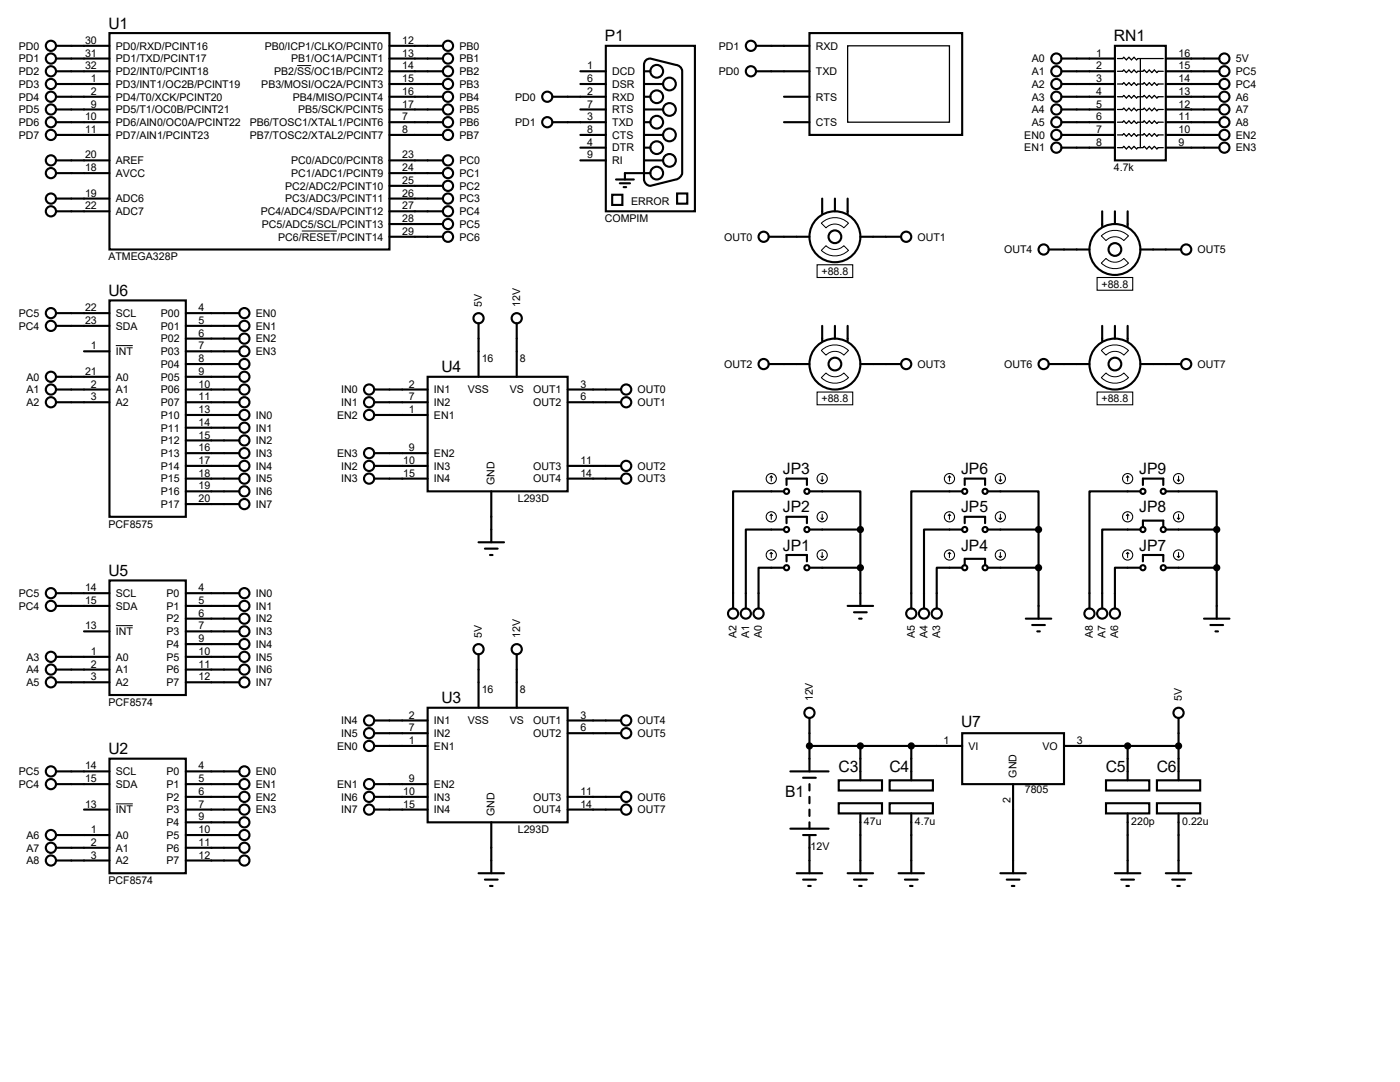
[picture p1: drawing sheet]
<svg xmlns="http://www.w3.org/2000/svg" width="279mm" height="216mm" viewBox="0 0 279 216" stroke-linecap="round" stroke-linejoin="round" font-family="sans-serif">
<g fill="none" stroke="#000" stroke-width=".42">
<path d="M11.2 9.1h10.6M11.2 11.7h10.6M11.2 14.2h10.6M11.2 16.8h10.6M11.2 19.3h10.6M21.8 6.6h55.9v43.2h-55.9zM77.7 9.1h10.7M77.7 11.7h10.7M77.7 14.2h10.7M77.7 16.8h10.7M77.7 19.3h10.7M110.2 19.3h10.7"/>
<path d="M115.8 14.2h5.1M115.8 16.8h5.1M120.9 9.1h17.8v33.1h-17.8zM128.5 14.2h1.3M128.5 16.8h3.8M128.5 19.3h1.3M129 11.9l.8-.2 5.1 1.3a1.37 1.37 0 0 1 1.2 1.2v20.3a1.61 1.61 0 0 1-1.2 1.3l-5.1 1.3a1.35 1.35 0 0 1-1.3-1.3v-22.8l.1-.5zM150.9 9.1h10.6M150.9 14.2h10.6M156.5 19.3h5M161.5 6.6h30.5v20.3h-30.5zM211.8 11.7h10.7"/>
<path d="M211.8 14.2h10.7M211.8 16.8h10.7M211.8 19.3h10.7M222.5 9.1h10.2v22.9h-10.2zM232.7 11.7h10.6M232.7 14.2h10.6M232.7 16.8h10.6M232.7 19.3h10.6M11.2 21.8h10.6M11.2 24.4h10.6M11.2 26.9h10.6M11.2 39.6h10.6"/>
<path d="M11.2 32h10.6M11.2 34.5h10.6M77.7 21.8h10.7M77.7 24.4h10.7M77.7 26.9h10.7M77.7 39.6h10.7M77.7 32h10.7M77.7 34.5h10.7M77.7 37.1h10.7M110.2 24.4h10.7M115.8 21.8h5.1M115.8 26.9h5.1"/>
<path d="M115.8 32h5.1M115.8 29.5h5.1M122.2 38.9h2v2h-2zM122.9 35.8h3.6M123.7 36.6h2M124.5 37.3h.5M128.5 21.8h3.8M128.5 24.4h1.3M128.5 26.9h3.8M128.5 32h3.8M128.5 29.5h1.3M129.8 34.5h-5.1v1.3"/>
<path d="M135.1 38.6h2.1v2h-2.1zM156.5 24.4h5M164.1 39.6v3.1M166.6 39.6v2.6M169.2 39.6v3.1M211.8 21.8h10.7M211.8 24.4h10.7M211.8 26.9h10.7M211.8 29.5h10.7M232.7 21.8h10.6M232.7 24.4h10.6M232.7 26.9h10.6"/>
<path d="M232.7 29.5h10.6M11.2 42.2h10.6M21.8 59.9h15.3v43.2h-15.3zM77.7 42.2h10.7M77.7 44.7h10.7M77.7 47.2h10.7M153.4 47.2h8.1M171.7 47.2h8.1M209.3 49.8h8.1M220 42.2v3M222.5 42.2v2.5M225 42.2v3"/>
<path d="M227.6 49.8h8.1M11.2 75.2h10.6M11.2 77.7h10.6M11.2 62.5h10.6M11.2 65h10.6M16.8 70.1h5M37.1 75.2h10.7M37.1 77.7h10.7M37.1 62.5h10.7M37.1 65h10.7M37.1 72.6h10.7M37.1 67.6h10.7"/>
<path d="M37.1 70.1h10.7M74.7 77.7h10.6M85.3 75.2h28v22.8h-28zM95.5 64.5v10.7M103.1 64.5v10.7M113.3 77.7h10.7M153.4 72.6h8.1M164.1 65v3.1M166.6 65v2.6M169.2 65v3.1M171.7 72.6h8.1M209.3 72.6h8.1"/>
<path d="M220 65v3.1M222.5 65v2.6M225 65v3.1M227.6 72.6h8.1M11.2 80.3h10.6M37.1 80.3h10.7M37.1 82.8h10.7M37.1 85.3h10.7M37.1 87.9h10.7M37.1 90.4h10.7M37.1 93h10.7M37.1 95.5h10.7"/>
<path d="M37.1 98h10.7M74.7 80.3h10.6M74.7 82.8h10.6M74.7 90.4h10.6M74.7 93h10.6M74.7 95.5h10.6M98 98v10.2M113.3 80.3h10.7M113.3 93h10.7M113.3 95.5h10.7M156.5 98h-10.2v23.4M157 96.8v-1.3h4v1.3"/>
<path d="M161.5 98h10.2v7.7M192 98h-10.1v23.4M192.5 96.8v-1.3h4.1v1.3M197.1 98h10.2v7.7M227.6 98h-10.2v23.4M228.1 96.8v-1.3h4.1v1.3M232.7 98h10.1v7.7M11.2 118.4h10.6M21.8 115.8h15.3v22.9h-15.3zM37.1 118.4h10.7M37.1 100.6h10.7M95.5 108.2h5.1"/>
<path d="M96.8 109.5h2.5M97.8 110.7h.5M156.5 113.3h-5.1v8.1M156.5 105.7h-7.7v15.7M157 104.4v-1.3h4v1.3M157 112v-1.3h4v1.3M161.5 113.3h10.2M161.5 105.7h10.2M171.7 105.7v15.2M192 113.3h-5.1v8.1M192 105.7h-7.6v15.7M192.5 104.4v-1.3h4.1v1.3"/>
<path d="M192.5 112.8v-1.3h4.1v1.3M197.1 113.3h10.2M197.1 105.7h10.2M207.3 105.7v17.7M227.6 113.3h-5.1v8.1M227.6 105.7h-7.6v15.7M228.1 112v-1.3h4.1v1.3M228.1 105.2v-1.3h4.1v1.3M232.7 113.3h10.1M232.7 105.7h10.1M242.8 105.7v17.7M11.2 120.9h10.6"/>
<path d="M11.2 131.1h10.6M11.2 133.6h10.6M11.2 136.1h10.6M16.8 126h5M37.1 120.9h10.7M37.1 131.1h10.7M37.1 133.6h10.7M37.1 136.1h10.7M37.1 123.4h10.7M37.1 126h10.7M37.1 128.5h10.7M95.5 130.6v10.6"/>
<path d="M103.1 130.6v10.6M169.2 120.9h5M170.4 122.2h2.6M171.4 123.4h.6M204.7 123.4h5.1M206 124.7h2.5M207 126h.5M240.3 123.4h5.1M241.6 124.7h2.5M242.6 126h.5M11.2 153.9h10.6M11.2 156.5h10.6"/>
<path d="M21.8 151.4h15.3v22.8h-15.3zM37.1 153.9h10.7M37.1 156.5h10.7M37.1 159h10.7M74.7 156.5h10.6M74.7 159h10.6M74.7 143.8h10.6M74.7 146.3h10.6M74.7 148.8h10.6M85.3 141.2h28v22.9h-28zM113.3 159h10.7M113.3 143.8h10.7"/>
<path d="M113.3 146.3h10.7M157.7 153.9h7.7M160.3 155.2h2.5M161.5 148.8h30.5M161.5 143.3v10.6M161.5 156.5v1.2M161.5 159v1.3M167.4 155.7h8.6v2h-8.6zM171.7 148.8v6.9M177.5 155.7h8.7v2h-8.7zM181.9 148.8v6.9M192 146.3h20.3v10.2h-20.3z"/>
<path d="M202.2 156.5v17.7M212.3 148.8h22.9M220.7 155.7h8.7v2h-8.7zM225 148.8v6.9M230.9 155.7h8.6v2h-8.6zM235.2 143.3v12.4M11.2 166.6h10.6M11.2 169.2h10.6M11.2 171.7h10.6M16.8 161.5h5M37.1 166.6h10.7M37.1 169.2h10.7"/>
<path d="M37.1 171.7h10.7M37.1 161.5h10.7M37.1 164.1h10.7M74.7 161.5h10.6M95.5 174.2h5.1M96.8 175.5h2.5M97.8 176.8h.5M98 164.1v10.1M113.3 161.5h10.7M157.7 165.4h7.7M159 174.2h5.1M160.3 166.6h2.5"/>
<path d="M160.3 175.5h2.5M161.3 176.8h.5M161.5 161.5v1.3M161.5 164.1v1.3M161.5 166.6v7.6M167.4 160.3h8.6v2h-8.6zM169.2 174.2h5M170.4 175.5h2.6M171.4 176.8h.6M171.7 162.3v11.9M177.5 160.3h8.7v2h-8.7zM179.3 174.2h5.1"/>
<path d="M180.6 175.5h2.5M181.6 176.8h.5M181.9 162.3v11.9M199.6 174.2h5.1M200.9 175.5h2.6M201.9 176.8h.5M220.7 160.3h8.7v2h-8.7zM222.5 174.2h5.1M223.8 175.5h2.5M224.8 176.8h.5M225 162.3v11.9M230.9 160.3h8.6v2h-8.6z"/>
<path d="M232.7 174.2h5M233.9 175.5h2.6M234.9 176.8h.6M235.2 162.3v11.9"/>
<circle cx="10.2" cy="14.2" r="1.02"/>
<circle cx="10.2" cy="19.3" r="1.02"/>
<circle cx="10.2" cy="9.1" r="1.02"/>
<circle cx="10.2" cy="11.7" r="1.02"/>
<circle cx="10.2" cy="16.8" r="1.02"/>
<circle cx="89.4" cy="9.1" r="1.02"/>
<circle cx="89.4" cy="11.7" r="1.02"/>
<circle cx="89.4" cy="14.2" r="1.02"/>
<circle cx="89.4" cy="16.8" r="1.02"/>
<circle cx="89.4" cy="19.3" r="1.02"/>
<circle cx="109.2" cy="19.3" r="1.02"/>
<circle cx="131.1" cy="19.3" r="1.27"/>
<circle cx="131.1" cy="14.2" r="1.27"/>
<circle cx="133.6" cy="16.8" r="1.27"/>
<circle cx="149.9" cy="14.2" r="1.02"/>
<circle cx="149.9" cy="9.1" r="1.02"/>
<circle cx="210.8" cy="14.2" r="1.02"/>
<circle cx="210.8" cy="16.8" r="1.02"/>
<circle cx="210.8" cy="11.7" r="1.02"/>
<circle cx="210.8" cy="19.3" r="1.02"/>
<circle cx="244.3" cy="14.2" r="1.02"/>
<circle cx="244.3" cy="16.8" r="1.02"/>
<circle cx="244.3" cy="11.7" r="1.02"/>
<circle cx="244.3" cy="19.3" r="1.02"/>
<circle cx="10.2" cy="32" r="1.02"/>
<circle cx="10.2" cy="39.6" r="1.02"/>
<circle cx="10.2" cy="34.5" r="1.02"/>
<circle cx="10.2" cy="21.8" r="1.02"/>
<circle cx="10.2" cy="24.4" r="1.02"/>
<circle cx="10.2" cy="26.9" r="1.02"/>
<circle cx="89.4" cy="21.8" r="1.02"/>
<circle cx="89.4" cy="24.4" r="1.02"/>
<circle cx="89.4" cy="34.5" r="1.02"/>
<circle cx="89.4" cy="32" r="1.02"/>
<circle cx="89.4" cy="39.6" r="1.02"/>
<circle cx="89.4" cy="37.1" r="1.02"/>
<circle cx="89.4" cy="26.9" r="1.02"/>
<circle cx="109.2" cy="24.4" r="1.02"/>
<circle cx="131.1" cy="29.5" r="1.27"/>
<circle cx="131.1" cy="34.5" r="1.27"/>
<circle cx="131.1" cy="24.4" r="1.27"/>
<circle cx="133.6" cy="32" r="1.27"/>
<circle cx="133.6" cy="26.9" r="1.27"/>
<circle cx="133.6" cy="21.8" r="1.27"/>
<circle cx="210.8" cy="29.5" r="1.02"/>
<circle cx="210.8" cy="26.9" r="1.02"/>
<circle cx="210.8" cy="24.4" r="1.02"/>
<circle cx="210.8" cy="21.8" r="1.02"/>
<circle cx="244.3" cy="29.5" r="1.02"/>
<circle cx="244.3" cy="21.8" r="1.02"/>
<circle cx="244.3" cy="24.4" r="1.02"/>
<circle cx="244.3" cy="26.9" r="1.02"/>
<circle cx="10.2" cy="42.2" r="1.02"/>
<circle cx="89.4" cy="44.7" r="1.02"/>
<circle cx="89.4" cy="47.2" r="1.02"/>
<circle cx="89.4" cy="42.2" r="1.02"/>
<circle cx="152.4" cy="47.2" r="1.02"/>
<circle cx="166.6" cy="47.2" r="5.1"/>
<circle cx="166.6" cy="47.2" r="1.27"/>
<circle cx="180.8" cy="47.2" r="1.02"/>
<circle cx="208.3" cy="49.8" r="1.02"/>
<circle cx="222.5" cy="49.8" r="5.1"/>
<circle cx="222.5" cy="49.8" r="1.27"/>
<circle cx="236.7" cy="49.8" r="1.02"/>
<circle cx="10.2" cy="62.5" r="1.02"/>
<circle cx="10.2" cy="77.7" r="1.02"/>
<circle cx="10.2" cy="75.2" r="1.02"/>
<circle cx="10.2" cy="65" r="1.02"/>
<circle cx="48.8" cy="70.1" r="1.02"/>
<circle cx="48.8" cy="72.6" r="1.02"/>
<circle cx="48.8" cy="62.5" r="1.02"/>
<circle cx="48.8" cy="77.7" r="1.02"/>
<circle cx="48.8" cy="67.6" r="1.02"/>
<circle cx="48.8" cy="65" r="1.02"/>
<circle cx="48.8" cy="75.2" r="1.02"/>
<circle cx="73.7" cy="77.7" r="1.02"/>
<circle cx="95.5" cy="63.5" r="1.02"/>
<circle cx="103.1" cy="63.5" r="1.02"/>
<circle cx="125" cy="77.7" r="1.02"/>
<circle cx="152.4" cy="72.6" r="1.02"/>
<circle cx="166.6" cy="72.6" r="5.1"/>
<circle cx="166.6" cy="72.6" r="1.27"/>
<circle cx="180.8" cy="72.6" r="1.02"/>
<circle cx="208.3" cy="72.6" r="1.02"/>
<circle cx="222.5" cy="72.6" r="5.1"/>
<circle cx="222.5" cy="72.6" r="1.27"/>
<circle cx="236.7" cy="72.6" r="1.02"/>
<circle cx="10.2" cy="80.3" r="1.02"/>
<circle cx="48.8" cy="98" r="1.02"/>
<circle cx="48.8" cy="95.5" r="1.02"/>
<circle cx="48.8" cy="85.3" r="1.02"/>
<circle cx="48.8" cy="93" r="1.02"/>
<circle cx="48.8" cy="87.9" r="1.02"/>
<circle cx="48.8" cy="80.3" r="1.02"/>
<circle cx="48.8" cy="90.4" r="1.02"/>
<circle cx="48.8" cy="82.8" r="1.02"/>
<circle cx="73.7" cy="93" r="1.02"/>
<circle cx="73.7" cy="90.4" r="1.02"/>
<circle cx="73.7" cy="80.3" r="1.02"/>
<circle cx="73.7" cy="95.5" r="1.02"/>
<circle cx="73.7" cy="82.8" r="1.02"/>
<circle cx="125" cy="93" r="1.02"/>
<circle cx="125" cy="95.5" r="1.02"/>
<circle cx="125" cy="80.3" r="1.02"/>
<circle cx="157" cy="98" r=".51"/>
<circle cx="161" cy="98" r=".51"/>
<circle cx="192.5" cy="98" r=".51"/>
<circle cx="196.6" cy="98" r=".51"/>
<circle cx="228.1" cy="98" r=".51"/>
<circle cx="232.2" cy="98" r=".51"/>
<circle cx="10.2" cy="118.4" r="1.02"/>
<circle cx="48.8" cy="118.4" r="1.02"/>
<circle cx="48.8" cy="100.6" r="1.02"/>
<circle cx="157" cy="113.3" r=".51"/>
<circle cx="157" cy="105.7" r=".51"/>
<circle cx="161" cy="105.7" r=".51"/>
<circle cx="161" cy="113.3" r=".51"/>
<circle cx="192.5" cy="105.7" r=".51"/>
<circle cx="192.5" cy="113.3" r=".51"/>
<circle cx="196.6" cy="105.7" r=".51"/>
<circle cx="196.6" cy="113.3" r=".51"/>
<circle cx="228.1" cy="105.7" r=".51"/>
<circle cx="228.1" cy="113.3" r=".51"/>
<circle cx="232.2" cy="105.7" r=".51"/>
<circle cx="232.2" cy="113.3" r=".51"/>
<circle cx="10.2" cy="133.6" r="1.02"/>
<circle cx="10.2" cy="120.9" r="1.02"/>
<circle cx="10.2" cy="131.1" r="1.02"/>
<circle cx="10.2" cy="136.1" r="1.02"/>
<circle cx="48.8" cy="120.9" r="1.02"/>
<circle cx="48.8" cy="131.1" r="1.02"/>
<circle cx="48.8" cy="133.6" r="1.02"/>
<circle cx="48.8" cy="123.4" r="1.02"/>
<circle cx="48.8" cy="126" r="1.02"/>
<circle cx="48.8" cy="128.5" r="1.02"/>
<circle cx="48.8" cy="136.1" r="1.02"/>
<circle cx="95.5" cy="129.5" r="1.02"/>
<circle cx="103.1" cy="129.5" r="1.02"/>
<circle cx="146.3" cy="122.4" r="1.02"/>
<circle cx="148.8" cy="122.4" r="1.02"/>
<circle cx="151.4" cy="122.4" r="1.02"/>
<circle cx="181.9" cy="122.4" r="1.02"/>
<circle cx="184.4" cy="122.4" r="1.02"/>
<circle cx="186.9" cy="122.4" r="1.02"/>
<circle cx="217.4" cy="122.4" r="1.02"/>
<circle cx="220" cy="122.4" r="1.02"/>
<circle cx="222.5" cy="122.4" r="1.02"/>
<circle cx="10.2" cy="153.9" r="1.02"/>
<circle cx="10.2" cy="156.5" r="1.02"/>
<circle cx="48.8" cy="156.5" r="1.02"/>
<circle cx="48.8" cy="153.9" r="1.02"/>
<circle cx="48.8" cy="159" r="1.02"/>
<circle cx="73.7" cy="156.5" r="1.02"/>
<circle cx="73.7" cy="148.8" r="1.02"/>
<circle cx="73.7" cy="143.8" r="1.02"/>
<circle cx="73.7" cy="159" r="1.02"/>
<circle cx="73.7" cy="146.3" r="1.02"/>
<circle cx="125" cy="159" r="1.02"/>
<circle cx="125" cy="146.3" r="1.02"/>
<circle cx="125" cy="143.8" r="1.02"/>
<circle cx="161.5" cy="142.2" r="1.02"/>
<circle cx="235.2" cy="142.2" r="1.02"/>
<circle cx="10.2" cy="169.2" r="1.02"/>
<circle cx="10.2" cy="166.6" r="1.02"/>
<circle cx="10.2" cy="171.7" r="1.02"/>
<circle cx="48.8" cy="161.5" r="1.02"/>
<circle cx="48.8" cy="166.6" r="1.02"/>
<circle cx="48.8" cy="169.2" r="1.02"/>
<circle cx="48.8" cy="171.7" r="1.02"/>
<circle cx="48.8" cy="164.1" r="1.02"/>
<circle cx="73.7" cy="161.5" r="1.02"/>
<circle cx="125" cy="161.5" r="1.02"/>
</g>
<g fill="none" stroke="#000" stroke-width=".2">
<path d="M59.3 13.1h2.8M60.2 46.1h7M163.9 50l.9-1a2.46 2.46 0 0 0 3.6 0l.9 1a3.9 3.9 0 0 1-5.4 0zM163.9 44.5a3.9 3.9 0 0 1 5.4 0l-.9 1a2.46 2.46 0 0 0-3.6 0zM219.8 52.5l.9-.9a2.46 2.46 0 0 0 3.6 0l.9 .9a3.9 3.9 0 0 1-5.4 0zM219.8 47.1a3.9 3.9 0 0 1 5.4 0l-.9 .9a2.46 2.46 0 0 0-3.6 0zM23.1 69h3.4M163.9 75.4l.9-1a2.46 2.46 0 0 0 3.6 0l.9 1a3.9 3.9 0 0 1-5.4 0zM163.9 69.9a3.9 3.9 0 0 1 5.4 0l-.9 1a2.46 2.46 0 0 0-3.6 0zM219.8 75.4l.9-1a2.46 2.46 0 0 0 3.6 0l.9 1a3.9 3.9 0 0 1-5.4 0zM219.8 69.9a3.9 3.9 0 0 1 5.4 0l-.9 1a2.46 2.46 0 0 0-3.6 0zM23.1 124.8h3.4"/>
<path d="M23.1 160.4h3.4"/>
</g>
<g fill="none" stroke="#000" stroke-width=".21">
<path d="M163.1 52.8h7.1v2.6h-7.1zM218.9 55.4h7.2v2.5h-7.2zM163.1 78.2h7.1v2.6h-7.1zM218.9 78.2h7.2v2.6h-7.2zM153.9 95v1M153.9 95l-.2 .2M153.9 95l.3 .2M163.8 95.8l.3 .2M164.1 95v1M164.3 95.8l-.2 .2M189.5 95v1M189.5 95l-.3 .2"/>
<path d="M189.5 95l.2 .2M199.4 95.8l.2 .2M199.6 95v1M199.9 95.8l-.3 .2M225 95v1M225 95l-.2 .2M225 95l.3 .2M234.9 95.8l.3 .2M235.2 95v1M235.5 95.8l-.3 .2M153.9 110.2l-.2 .3M153.9 110.2l.3 .3"/>
<path d="M153.9 102.6v1M153.9 110.2v1.1M153.9 102.6l-.2 .3M153.9 102.6l.3 .3M163.8 111l.3 .3M163.8 103.4l.3 .2M164.1 102.6v1M164.1 110.2v1.1M164.3 111l-.2 .3M164.3 103.4l-.2 .2M189.5 110.2l-.3 .3M189.5 110.2l.2 .3"/>
<path d="M189.5 102.6v1M189.5 110.2v1.1M189.5 102.6l-.3 .3M189.5 102.6l.2 .3M199.4 111l.2 .3M199.4 103.4l.2 .2M199.6 102.6v1M199.6 110.2v1.1M199.9 111l-.3 .3M199.9 103.4l-.3 .2M225 110.2l-.2 .3M225 110.2l.3 .3"/>
<path d="M225 102.6v1M225 110.2v1.1M225 102.6l-.2 .3M225 102.6l.3 .3M234.9 111l.3 .3M234.9 103.4l.3 .2M235.2 102.6v1M235.2 110.2v1.1M235.5 111l-.3 .3M235.5 103.4l-.3 .2"/>
<circle cx="153.9" cy="95.5" r="1.02"/>
<circle cx="164.1" cy="95.5" r="1.02"/>
<circle cx="189.5" cy="95.5" r="1.02"/>
<circle cx="199.6" cy="95.5" r="1.02"/>
<circle cx="225" cy="95.5" r="1.02"/>
<circle cx="235.2" cy="95.5" r="1.02"/>
<circle cx="153.9" cy="103.1" r="1.02"/>
<circle cx="153.9" cy="110.7" r="1.02"/>
<circle cx="164.1" cy="103.1" r="1.02"/>
<circle cx="164.1" cy="110.7" r="1.02"/>
<circle cx="189.5" cy="110.7" r="1.02"/>
<circle cx="189.5" cy="103.1" r="1.02"/>
<circle cx="199.6" cy="103.1" r="1.02"/>
<circle cx="199.6" cy="110.7" r="1.02"/>
<circle cx="225" cy="110.7" r="1.02"/>
<circle cx="225" cy="103.1" r="1.02"/>
<circle cx="235.2" cy="103.1" r="1.02"/>
<circle cx="235.2" cy="110.7" r="1.02"/>
</g>
<path d="M169.2 9.1h20.3v15.3h-20.3zM223 11.7h1l.3-.3 .5 .5 .5-.5 .5 .5 .5-.5 .5 .5 .3-.2h5.1M223 16.8h1l.3-.3 .5 .5 .5-.5 .5 .5 .5-.5 .5 .5 .3-.2h1l.2-.3 .6 .5 .5-.5 .5 .5 .5-.5 .5 .5 .2-.2h1.1M223 14.2h1l.3-.2 .5 .5 .5-.5 .5 .5 .5-.5 .5 .5 .3-.3h1l.2-.2 .6 .5 .5-.5 .5 .5 .5-.5 .5 .5 .2-.3h1.1M223 19.3h1l.3-.3 .5 .6 .5-.6 .5 .6 .5-.6 .5 .6 .3-.3h1l.2-.3 .6 .6 .5-.6 .5 .6 .5-.6 .5 .6 .2-.3h1.1M227.6 11.7v17.8M223 21.8h1l.3-.2 .5 .5 .5-.5 .5 .5 .5-.5 .5 .5 .3-.3h1l.2-.2 .6 .5 .5-.5 .5 .5 .5-.5 .5 .5 .2-.3h1.1M223 24.4h1l.3-.3 .5 .5 .5-.5 .5 .5 .5-.5 .5 .5 .3-.2h1l.2-.3 .6 .5 .5-.5 .5 .5 .5-.5 .5 .5 .2-.2h1.1M223 26.9h1l.3-.2 .5 .5 .5-.5 .5 .5 .5-.5 .5 .5 .3-.3h1l.2-.2 .6 .5 .5-.5 .5 .5 .5-.5 .5 .5 .2-.3h1.1M223 29.5h1l.3-.3 .5 .5 .5-.5 .5 .5 .5-.5 .5 .5 .3-.2h1l.2-.3 .6 .5 .5-.5 .5 .5 .5-.5 .5 .5 .2-.2h1.1" fill="none" stroke="#000" stroke-width=".25"/>
<g fill="#000" stroke="#000" stroke-width=".42">
<circle cx="171.7" cy="105.7" r=".51"/>
<circle cx="171.7" cy="113.3" r=".51"/>
<circle cx="207.3" cy="105.7" r=".51"/>
<circle cx="207.3" cy="113.3" r=".51"/>
<circle cx="242.8" cy="113.3" r=".51"/>
<circle cx="242.8" cy="105.7" r=".51"/>
<circle cx="161.5" cy="148.8" r=".51"/>
<circle cx="171.7" cy="148.8" r=".51"/>
<circle cx="181.9" cy="148.8" r=".51"/>
<circle cx="225" cy="148.8" r=".51"/>
<circle cx="235.2" cy="148.8" r=".51"/>
</g>
<g font-size="3.1">
<text x="21.6" y="5.7">U1</text>
<text x="120.7" y="8.3">P1</text>
<text x="222.3" y="8.3">RN1</text>
<text x="21.6" y="59.1">U6</text>
<text x="88.1" y="74.3">U4</text>
<text x="156.3" y="94.6">JP3</text>
<text x="191.8" y="94.6">JP6</text>
<text x="227.4" y="94.6">JP9</text>
<text x="156.3" y="102.2">JP2</text>
<text x="191.8" y="102.2">JP5</text>
<text x="227.4" y="102.2">JP8</text>
<text x="156.3" y="109.9">JP1</text>
<text x="191.8" y="109.9">JP4</text>
<text x="227.4" y="109.9">JP7</text>
<text x="21.6" y="114.9">U5</text>
<text x="88.1" y="140.3">U3</text>
<text x="191.8" y="145.1">U7</text>
<text x="21.6" y="150.5">U2</text>
<text x="167.3" y="154">C3</text>
<text x="177.5" y="154">C4</text>
<text x="220.7" y="154">C5</text>
<text x="230.8" y="154">C6</text>
<text x="156.7" y="159.1">B1</text>
</g>
<g font-size="2.1">
<text x="3.8" y="9.9">PD0</text>
<text x="17" y="11.3">31</text>
<text x="17" y="8.8">30</text>
<text x="23.1" y="9.9">PD0/RXD/PCINT16</text>
<text x="52.8" y="9.9">PB0/ICP1/CLKO/PCINT0</text>
<text x="80.3" y="8.8">12</text>
<text x="80.3" y="11.3">13</text>
<text x="91.7" y="9.9">PB0</text>
<text x="143.5" y="9.9">PD1</text>
<text x="162.8" y="9.9">RXD</text>
<text x="218.8" y="11.3">1</text>
<text x="235.2" y="11.3">16</text>
<text x="3.8" y="12.4">PD1</text>
<text x="3.8" y="15">PD2</text>
<text x="3.8" y="17.5">PD3</text>
<text x="17" y="13.8">32</text>
<text x="18.1" y="16.4">1</text>
<text x="23.1" y="17.5">PD3/INT1/OC2B/PCINT19</text>
<text x="23.1" y="15">PD2/INT0/PCINT18</text>
<text x="23.1" y="12.4">PD1/TXD/PCINT17</text>
<text x="52.2" y="17.5">PB3/MOSI/OC2A/PCINT3</text>
<text x="54.7" y="15">PB2/SS/OC1B/PCINT2</text>
<text x="58.1" y="12.4">PB1/OC1A/PCINT1</text>
<text x="80.3" y="16.4">15</text>
<text x="80.3" y="13.8">14</text>
<text x="91.7" y="12.4">PB1</text>
<text x="91.7" y="15">PB2</text>
<text x="91.7" y="17.5">PB3</text>
<text x="117.2" y="16.4">6</text>
<text x="117.2" y="13.8">1</text>
<text x="122.2" y="17.5">DSR</text>
<text x="122.2" y="15">DCD</text>
<text x="143.5" y="15">PD0</text>
<text x="162.8" y="15">TXD</text>
<text x="206" y="12.4">A0</text>
<text x="206" y="15">A1</text>
<text x="206" y="17.5">A2</text>
<text x="218.8" y="13.8">2</text>
<text x="218.8" y="16.4">3</text>
<text x="235.2" y="13.8">15</text>
<text x="235.2" y="16.4">14</text>
<text x="246.6" y="15">PC5</text>
<text x="246.6" y="17.5">PC4</text>
<text x="246.6" y="12.4">5V</text>
<text x="3.8" y="20.1">PD4</text>
<text x="3.8" y="22.6">PD5</text>
<text x="18.1" y="21.5">9</text>
<text x="18.1" y="18.9">2</text>
<text x="23.1" y="22.6">PD5/T1/OC0B/PCINT21</text>
<text x="23.1" y="20.1">PD4/T0/XCK/PCINT20</text>
<text x="58.5" y="20.1">PB4/MISO/PCINT4</text>
<text x="59.5" y="22.6">PB5/SCK/PCINT5</text>
<text x="80.3" y="18.9">16</text>
<text x="80.3" y="21.5">17</text>
<text x="91.7" y="20.1">PB4</text>
<text x="91.7" y="22.6">PB5</text>
<text x="102.8" y="20.1">PD0</text>
<text x="117.2" y="18.9">2</text>
<text x="117.2" y="21.5">7</text>
<text x="122.2" y="20.1">RXD</text>
<text x="122.2" y="22.6">RTS</text>
<text x="162.8" y="20.1">RTS</text>
<text x="206" y="20.1">A3</text>
<text x="206" y="22.6">A4</text>
<text x="218.8" y="18.9">4</text>
<text x="218.8" y="21.5">5</text>
<text x="235.2" y="18.9">13</text>
<text x="235.2" y="21.5">12</text>
<text x="246.6" y="20.1">A6</text>
<text x="246.6" y="22.6">A7</text>
<text x="3.8" y="25.1">PD6</text>
<text x="3.8" y="27.7">PD7</text>
<text x="17" y="24">10</text>
<text x="17" y="26.5">11</text>
<text x="23.1" y="25.1">PD6/AIN0/OC0A/PCINT22</text>
<text x="23.1" y="27.7">PD7/AIN1/PCINT23</text>
<text x="49.8" y="27.7">PB7/TOSC2/XTAL2/PCINT7</text>
<text x="49.8" y="25.1">PB6/TOSC1/XTAL1/PCINT6</text>
<text x="80.3" y="26.5">8</text>
<text x="80.3" y="24">7</text>
<text x="91.7" y="25.1">PB6</text>
<text x="91.7" y="27.7">PB7</text>
<text x="102.8" y="25.1">PD1</text>
<text x="117.2" y="24">3</text>
<text x="117.2" y="26.5">8</text>
<text x="117.2" y="29.1">4</text>
<text x="122.2" y="25.1">TXD</text>
<text x="122.2" y="27.7">CTS</text>
<text x="162.8" y="25.1">CTS</text>
<text x="204.4" y="27.7">EN0</text>
<text x="206" y="25.1">A5</text>
<text x="218.8" y="24">6</text>
<text x="218.8" y="26.5">7</text>
<text x="218.8" y="29.1">8</text>
<text x="235.2" y="24">11</text>
<text x="235.2" y="26.5">10</text>
<text x="235.2" y="29.1">9</text>
<text x="246.6" y="25.1">A8</text>
<text x="246.6" y="27.7">EN2</text>
<text x="17" y="34.2">18</text>
<text x="17" y="31.6">20</text>
<text x="23.1" y="35.3">AVCC</text>
<text x="23.1" y="32.8">AREF</text>
<text x="58.1" y="35.3">PC1/ADC1/PCINT9</text>
<text x="58.1" y="32.8">PC0/ADC0/PCINT8</text>
<text x="80.3" y="34.2">24</text>
<text x="80.3" y="31.6">23</text>
<text x="91.7" y="32.8">PC0</text>
<text x="91.7" y="35.3">PC1</text>
<text x="117.2" y="31.6">9</text>
<text x="122.2" y="30.2">DTR</text>
<text x="122.2" y="32.8">RI</text>
<text x="204.4" y="30.2">EN1</text>
<text x="222.3" y="34.2">4.7k</text>
<text x="246.6" y="30.2">EN3</text>
<text x="17" y="39.2">19</text>
<text x="17" y="41.8">22</text>
<text x="23.1" y="40.4">ADC6</text>
<text x="56.9" y="40.4">PC3/ADC3/PCINT11</text>
<text x="56.9" y="37.8">PC2/ADC2/PCINT10</text>
<text x="80.3" y="41.8">27</text>
<text x="80.3" y="39.2">26</text>
<text x="80.3" y="36.7">25</text>
<text x="91.7" y="37.8">PC2</text>
<text x="91.7" y="40.4">PC3</text>
<text x="126" y="40.8">ERROR</text>
<text x="23.1" y="42.9">ADC7</text>
<text x="52" y="42.9">PC4/ADC4/SDA/PCINT12</text>
<text x="52.3" y="45.5">PC5/ADC5/SCL/PCINT13</text>
<text x="80.3" y="46.9">29</text>
<text x="80.3" y="44.3">28</text>
<text x="91.7" y="42.9">PC4</text>
<text x="91.7" y="45.5">PC5</text>
<text x="120.7" y="44.3">COMPIM</text>
<text x="21.6" y="51.9">ATMEGA328P</text>
<text x="55.5" y="48">PC6/RESET/PCINT14</text>
<text x="91.7" y="48">PC6</text>
<text x="144.5" y="48">OUT0</text>
<text x="183.1" y="48">OUT1</text>
<text x="200.4" y="50.5">OUT4</text>
<text x="239" y="50.5">OUT5</text>
<text x="164" y="54.9">+88.8</text>
<text x="219.8" y="57.4">+88.8</text>
<text x="3.8" y="63.2">PC5</text>
<text x="3.8" y="65.8">PC4</text>
<text x="17" y="62.1">22</text>
<text x="17" y="64.6">23</text>
<text x="23.1" y="63.2">SCL</text>
<text x="23.1" y="65.8">SDA</text>
<text x="32.1" y="63.2">P00</text>
<text x="32.1" y="65.8">P01</text>
<text x="39.6" y="62.1">4</text>
<text x="39.6" y="64.6">5</text>
<text x="51.1" y="63.2">EN0</text>
<text x="51.1" y="65.8">EN1</text>
<text x="96.2" y="61.2" transform="rotate(-90 96.2 61.2)">5V</text>
<text x="103.8" y="61.2" transform="rotate(-90 103.8 61.2)">12V</text>
<text x="18.1" y="69.7">1</text>
<text x="23.1" y="70.9">INT</text>
<text x="32.1" y="68.3">P02</text>
<text x="32.1" y="70.9">P03</text>
<text x="39.6" y="67.2">6</text>
<text x="39.6" y="69.7">7</text>
<text x="51.1" y="68.3">EN2</text>
<text x="51.1" y="70.9">EN3</text>
<text x="5.3" y="75.9">A0</text>
<text x="17" y="74.8">21</text>
<text x="18.1" y="77.3">2</text>
<text x="23.1" y="75.9">A0</text>
<text x="32.1" y="73.4">P04</text>
<text x="32.1" y="75.9">P05</text>
<text x="39.6" y="72.3">8</text>
<text x="39.6" y="74.8">9</text>
<text x="39.6" y="77.3">10</text>
<text x="81.6" y="77.3">2</text>
<text x="96.1" y="72.3">16</text>
<text x="103.8" y="72.3">8</text>
<text x="115.8" y="77.3">3</text>
<text x="144.5" y="73.4">OUT2</text>
<text x="183.1" y="73.4">OUT3</text>
<text x="200.4" y="73.4">OUT6</text>
<text x="239" y="73.4">OUT7</text>
<text x="5.3" y="78.5">A1</text>
<text x="5.3" y="81">A2</text>
<text x="18.1" y="79.9">3</text>
<text x="23.1" y="78.5">A1</text>
<text x="23.1" y="81">A2</text>
<text x="32.1" y="78.5">P06</text>
<text x="32.1" y="81">P07</text>
<text x="32.1" y="83.6">P10</text>
<text x="39.6" y="79.9">11</text>
<text x="39.6" y="82.4">13</text>
<text x="51.1" y="83.6">IN0</text>
<text x="67.3" y="83.6">EN2</text>
<text x="68.1" y="78.5">IN0</text>
<text x="68.1" y="81">IN1</text>
<text x="81.6" y="79.9">7</text>
<text x="81.6" y="82.4">1</text>
<text x="86.6" y="78.5">IN1</text>
<text x="86.6" y="81">IN2</text>
<text x="86.6" y="83.6">EN1</text>
<text x="93.4" y="78.4">VSS</text>
<text x="101.7" y="78.4">VS</text>
<text x="106.4" y="78.5">OUT1</text>
<text x="106.4" y="81">OUT2</text>
<text x="115.8" y="79.9">6</text>
<text x="127.3" y="78.5">OUT0</text>
<text x="127.3" y="81">OUT1</text>
<text x="164" y="80.3">+88.8</text>
<text x="219.8" y="80.3">+88.8</text>
<text x="32.1" y="86.1">P11</text>
<text x="32.1" y="88.6">P12</text>
<text x="39.6" y="85">14</text>
<text x="39.6" y="87.5">15</text>
<text x="51.1" y="86.1">IN1</text>
<text x="51.1" y="88.6">IN2</text>
<text x="32.1" y="91.2">P13</text>
<text x="32.1" y="93.7">P14</text>
<text x="39.6" y="90">16</text>
<text x="39.6" y="92.6">17</text>
<text x="39.6" y="95.1">18</text>
<text x="51.1" y="91.2">IN3</text>
<text x="51.1" y="93.7">IN4</text>
<text x="67.3" y="91.2">EN3</text>
<text x="68.1" y="93.7">IN2</text>
<text x="80.5" y="92.6">10</text>
<text x="80.5" y="95.1">15</text>
<text x="81.6" y="90">9</text>
<text x="86.6" y="93.7">IN3</text>
<text x="86.6" y="91.2">EN2</text>
<text x="106.4" y="93.7">OUT3</text>
<text x="115.8" y="92.6">11</text>
<text x="115.8" y="95.1">14</text>
<text x="127.3" y="93.7">OUT2</text>
<text x="32.1" y="96.3">P15</text>
<text x="32.1" y="98.8">P16</text>
<text x="32.1" y="101.3">P17</text>
<text x="39.6" y="97.7">19</text>
<text x="39.6" y="100.2">20</text>
<text x="51.1" y="96.3">IN5</text>
<text x="51.1" y="98.8">IN6</text>
<text x="51.1" y="101.3">IN7</text>
<text x="68.1" y="96.3">IN3</text>
<text x="86.6" y="96.3">IN4</text>
<text x="98.7" y="96.8" transform="rotate(-90 98.7 96.8)">GND</text>
<text x="103.3" y="100.2">L293D</text>
<text x="106.4" y="96.3">OUT4</text>
<text x="127.3" y="96.3">OUT3</text>
<text x="21.6" y="105.3">PCF8575</text>
<text x="3.8" y="119.1">PC5</text>
<text x="17" y="118">14</text>
<text x="23.1" y="119.1">SCL</text>
<text x="33.2" y="119.1">P0</text>
<text x="39.6" y="118">4</text>
<text x="51.1" y="119.1">IN0</text>
<text x="3.8" y="121.7">PC4</text>
<text x="17" y="120.5">15</text>
<text x="17" y="125.6">13</text>
<text x="23.1" y="121.7">SDA</text>
<text x="33.2" y="121.7">P1</text>
<text x="33.2" y="124.2">P2</text>
<text x="39.6" y="120.5">5</text>
<text x="39.6" y="123.1">6</text>
<text x="39.6" y="125.6">7</text>
<text x="51.1" y="121.7">IN1</text>
<text x="51.1" y="124.2">IN2</text>
<text x="5.3" y="131.8">A3</text>
<text x="18.1" y="130.7">1</text>
<text x="23.1" y="126.7">INT</text>
<text x="23.1" y="131.8">A0</text>
<text x="33.2" y="126.7">P3</text>
<text x="33.2" y="129.3">P4</text>
<text x="33.2" y="131.8">P5</text>
<text x="39.6" y="128.1">9</text>
<text x="39.6" y="130.7">10</text>
<text x="51.1" y="126.7">IN3</text>
<text x="51.1" y="129.3">IN4</text>
<text x="51.1" y="131.8">IN5</text>
<text x="96.2" y="127.3" transform="rotate(-90 96.2 127.3)">5V</text>
<text x="103.8" y="127.3" transform="rotate(-90 103.8 127.3)">12V</text>
<text x="147" y="127.3" transform="rotate(-90 147 127.3)">A2</text>
<text x="149.5" y="127.3" transform="rotate(-90 149.5 127.3)">A1</text>
<text x="152.1" y="127.3" transform="rotate(-90 152.1 127.3)">A0</text>
<text x="182.5" y="127.3" transform="rotate(-90 182.5 127.3)">A5</text>
<text x="185.1" y="127.3" transform="rotate(-90 185.1 127.3)">A4</text>
<text x="187.6" y="127.3" transform="rotate(-90 187.6 127.3)">A3</text>
<text x="218.1" y="127.3" transform="rotate(-90 218.1 127.3)">A8</text>
<text x="220.6" y="127.3" transform="rotate(-90 220.6 127.3)">A7</text>
<text x="223.2" y="127.3" transform="rotate(-90 223.2 127.3)">A6</text>
<text x="5.3" y="134.4">A4</text>
<text x="5.3" y="136.9">A5</text>
<text x="18.1" y="133.2">2</text>
<text x="18.1" y="135.8">3</text>
<text x="23.1" y="134.4">A1</text>
<text x="23.1" y="136.9">A2</text>
<text x="33.2" y="134.4">P6</text>
<text x="33.2" y="136.9">P7</text>
<text x="39.6" y="133.2">11</text>
<text x="39.6" y="135.8">12</text>
<text x="51.1" y="134.4">IN6</text>
<text x="51.1" y="136.9">IN7</text>
<text x="21.6" y="140.8">PCF8574</text>
<text x="81.6" y="143.4">2</text>
<text x="96.1" y="138.3">16</text>
<text x="103.8" y="138.3">8</text>
<text x="115.8" y="143.4">3</text>
<text x="162.2" y="140" transform="rotate(-90 162.2 140)">12V</text>
<text x="235.9" y="140" transform="rotate(-90 235.9 140)">5V</text>
<text x="67.3" y="149.6">EN0</text>
<text x="68.1" y="144.5">IN4</text>
<text x="68.1" y="147.1">IN5</text>
<text x="81.6" y="145.9">7</text>
<text x="81.6" y="148.5">1</text>
<text x="86.6" y="144.5">IN1</text>
<text x="86.6" y="147.1">IN2</text>
<text x="86.6" y="149.6">EN1</text>
<text x="93.4" y="144.4">VSS</text>
<text x="101.7" y="144.4">VS</text>
<text x="106.4" y="144.5">OUT1</text>
<text x="106.4" y="147.1">OUT2</text>
<text x="115.8" y="145.9">6</text>
<text x="127.3" y="144.5">OUT4</text>
<text x="127.3" y="147.1">OUT5</text>
<text x="188.3" y="148.5">1</text>
<text x="193.3" y="149.6">VI</text>
<text x="208" y="149.6">VO</text>
<text x="214.9" y="148.5">3</text>
<text x="3.8" y="154.7">PC5</text>
<text x="17" y="153.5">14</text>
<text x="23.1" y="154.7">SCL</text>
<text x="33.2" y="154.7">P0</text>
<text x="39.6" y="153.5">4</text>
<text x="51.1" y="154.7">EN0</text>
<text x="202.9" y="155.2" transform="rotate(-90 202.9 155.2)">GND</text>
<text x="3.8" y="157.2">PC4</text>
<text x="17" y="156.1">15</text>
<text x="17" y="161.2">13</text>
<text x="23.1" y="157.2">SDA</text>
<text x="33.2" y="157.2">P1</text>
<text x="33.2" y="159.8">P2</text>
<text x="39.6" y="156.1">5</text>
<text x="39.6" y="158.6">6</text>
<text x="39.6" y="161.2">7</text>
<text x="51.1" y="157.2">EN1</text>
<text x="51.1" y="159.8">EN2</text>
<text x="67.3" y="157.2">EN1</text>
<text x="68.1" y="159.8">IN6</text>
<text x="80.5" y="158.6">10</text>
<text x="80.5" y="161.2">15</text>
<text x="81.6" y="156.1">9</text>
<text x="86.6" y="159.8">IN3</text>
<text x="86.6" y="157.2">EN2</text>
<text x="106.4" y="159.8">OUT3</text>
<text x="115.8" y="158.6">11</text>
<text x="115.8" y="161.2">14</text>
<text x="127.3" y="159.8">OUT6</text>
<text x="201.7" y="160.2" transform="rotate(-90 201.7 160.2)">2</text>
<text x="204.5" y="158.2">7805</text>
<text x="5.3" y="167.4">A6</text>
<text x="18.1" y="166.2">1</text>
<text x="23.1" y="162.3">INT</text>
<text x="23.1" y="167.4">A0</text>
<text x="33.2" y="162.3">P3</text>
<text x="33.2" y="164.8">P4</text>
<text x="33.2" y="167.4">P5</text>
<text x="39.6" y="163.7">9</text>
<text x="39.6" y="166.2">10</text>
<text x="51.1" y="162.3">EN3</text>
<text x="68.1" y="162.3">IN7</text>
<text x="86.6" y="162.3">IN4</text>
<text x="98.7" y="162.8" transform="rotate(-90 98.7 162.8)">GND</text>
<text x="103.3" y="166.2">L293D</text>
<text x="106.4" y="162.3">OUT4</text>
<text x="127.3" y="162.3">OUT7</text>
<text x="172.4" y="164.5">47u</text>
<text x="182.6" y="164.5">4.7u</text>
<text x="225.8" y="164.5">220p</text>
<text x="235.9" y="164.5">0.22u</text>
<text x="5.3" y="169.9">A7</text>
<text x="5.3" y="172.5">A8</text>
<text x="18.1" y="168.8">2</text>
<text x="18.1" y="171.3">3</text>
<text x="23.1" y="169.9">A1</text>
<text x="23.1" y="172.5">A2</text>
<text x="33.2" y="169.9">P6</text>
<text x="33.2" y="172.5">P7</text>
<text x="39.6" y="168.8">11</text>
<text x="39.6" y="171.3">12</text>
<text x="161.8" y="169.6">12V</text>
<text x="21.6" y="176.4">PCF8574</text>
</g>
</svg>
